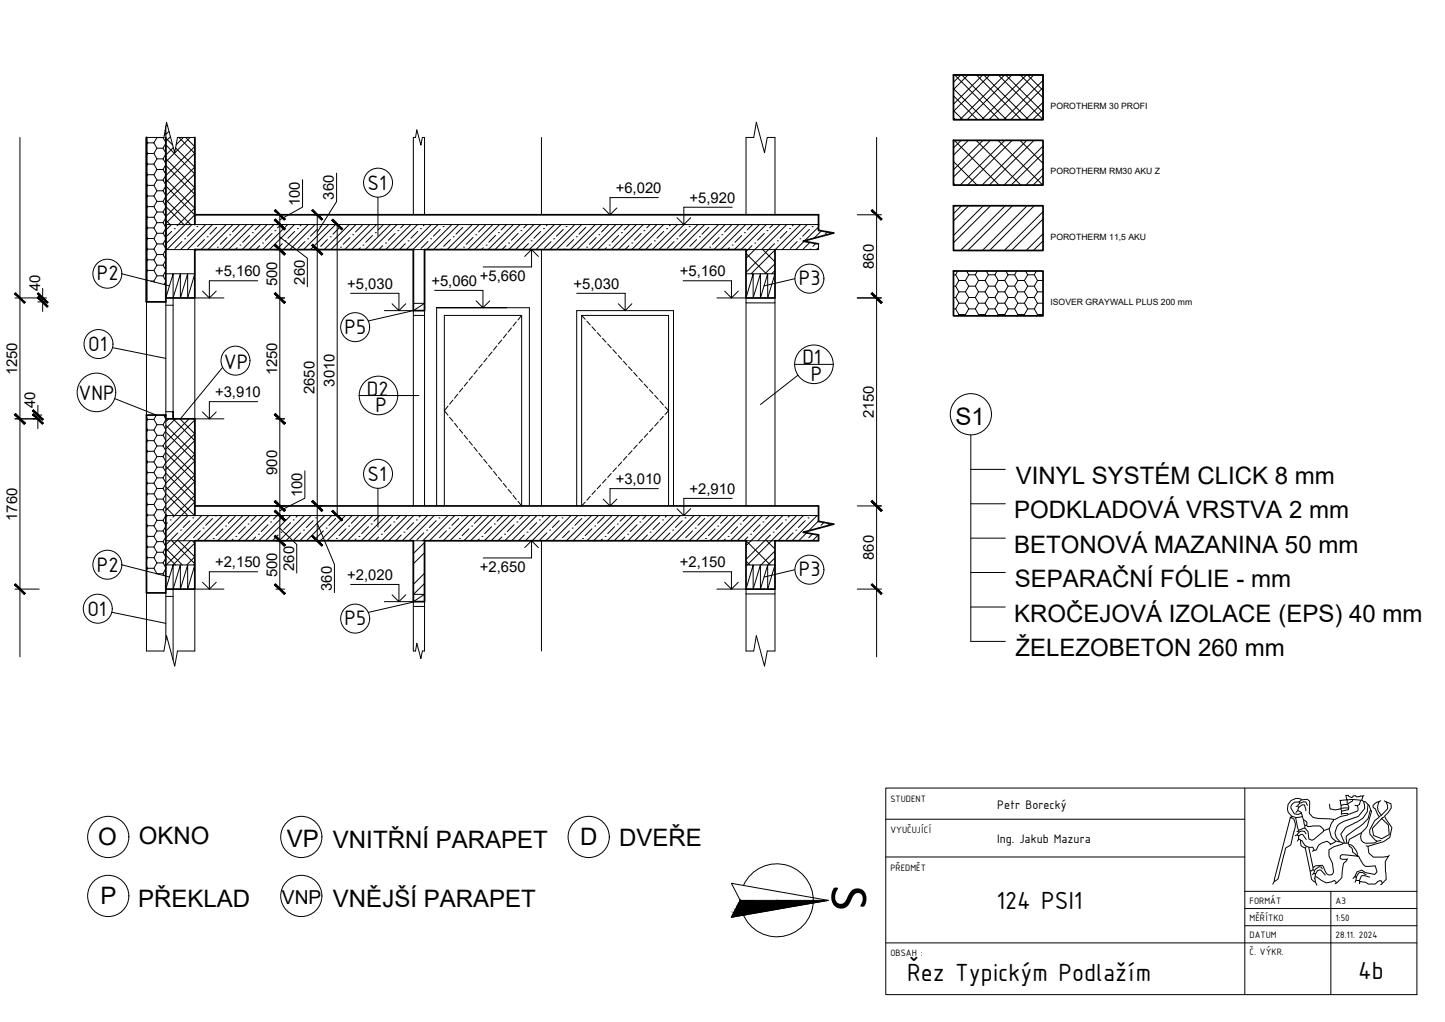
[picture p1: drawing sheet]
<svg xmlns="http://www.w3.org/2000/svg" width="420mm" height="297mm" viewBox="0 0 420 297" stroke-linecap="round" stroke-linejoin="round" font-family="sans-serif">
<g fill="none" stroke="#000" stroke-width=".29">
<path d="M45.6 40h1.8M45.6 39.9v.1M45.6 40l-.9 1.5M47.4 40l.8 1.4M47.4 39.9v.1M48 38l.2 .3M48.2 38.6l-.4 .8M48.3 36.3l.5 .4M49.1 38.2l-.9 .9M49.6 39.7l-1.4 1.3M52 39.9l4.6 4.7M53.3 39.9l-2.1 2.2"/>
<path d="M54 39.9l2.6 2.7-8.4 8.4M55.3 39.9l-7.1 7.1M277.2 27.8l7 7M277.2 34.2l.6 .6M277.2 25.8l9.1 9M277.2 32.1l2.8 2.7M277.2 21.8h26.1v13h-26.1zM277.6 21.8l13 13M279.4 21.8l-2.2 2.1M279.7 21.8l13 13M281.5 21.8l-4.3 4.2M283.9 21.8l13 13"/>
<path d="M285.7 21.8l-8.5 8.5M286 21.8l13 13M287.8 21.8l-10.6 10.6M290.3 21.8l13 12.9M292.1 21.8l-13 13M292.4 21.8l10.9 10.9M294.2 21.8l-13 13M296.7 21.8l6.6 6.6M298.4 21.8l-12.9 13M298.7 21.8l4.6 4.5M300.6 21.8l-13 13M303 21.8l.3 .2"/>
<path d="M303.3 23.4l-11.5 11.4M303.3 29.7l-5.1 5.1M303.3 25.5l-9.4 9.3M303.3 31.8l-3 3M42.6 59.5l.3 .6M42.6 56.4l.3 .6M42.6 53.3l.3 .6M42.6 50.2l.3 .6M42.6 47.1l.3 .6M42.6 44l.3 .6M42.6 40.9l.3 .6M42.9 41.5h1.8"/>
<path d="M42.9 44.6h1.8M42.9 47.7h1.8M42.9 50.8h1.8M42.9 53.9h1.8M42.9 57h1.8M42.9 41.5l-.3 .6M42.9 44.6l-.3 .6M42.9 47.7l-.3 .6M42.9 50.8l-.3 .6M42.9 53.9l-.3 .6M42.9 57l-.3 .6M44.7 57l.9 1.5"/>
<path d="M44.7 53.9l.9 1.5M44.7 50.8l.9 1.6M44.7 47.7l.9 1.6M44.7 44.6l.9 1.6M44.7 41.5l.9 1.6M45.6 43.1h1.8M45.6 46.2h1.8M45.6 49.3h1.8M45.6 52.4h1.8M45.6 55.4h1.8M45.6 58.5h1.8M45.6 43.1l-.9 1.5"/>
<path d="M45.6 46.2l-.9 1.5M45.6 49.3l-.9 1.5M45.6 52.4l-.9 1.5M45.6 55.4l-.9 1.6M45.6 58.5l-.9 1.6M47.4 55.4l.8-1.4 8.4 8.4-8.4 8.5M47.4 58.5l.8 1.4M47.4 55.4l.8 1.4M47.4 52.4l.8 1.3M47.4 49.3l.8 1.4M47.4 46.2l.8 1.4M47.4 43.1l.8 1.4"/>
<path d="M48.2 46.1l8.4 8.4-8.4 8.4M48.2 48.1l8.4 8.4-8.4 8.4M48.2 42.1l8.4 8.5M48.2 40.2l2 1.9M48.2 52.1l8.4 8.4M48.2 58.1l7.3 7.2M48.2 41.6l-.8 1.5M48.2 44.7l-.8 1.5M48.2 47.8l-.8 1.5M48.2 50.9l-.8 1.5M48.2 57.1l-.8 1.4M50.4 42.9l-2.2 2.2"/>
<path d="M51.1 43l5.5 5.5-8.4 8.5M56.6 44.6l-8.4 8.4M56.6 50.5l-8.4 8.5M277.2 46.9l6.9 6.9M277.2 53.3l.5 .5M277.5 40.8l13 13M279.5 40.8l-2.3 2.2M279.6 59.8l-2.4 2.3M281.6 40.8l-4.4 4.3M281.6 59.8l-4.4 4.4M283.8 40.8l13 13M285.8 40.8l-8.6 8.5"/>
<path d="M285.9 59.8l-8.7 8.6M288 40.8l-10.8 10.7M288 59.8l-10.8 10.8M290.2 40.8l13 13M292.2 40.8l-13 13M292.3 59.8l-13 13M294.3 40.8l-13 13M294.4 59.8l-13 13M296.6 40.8l6.7 6.7M298.6 40.8l-13 13M298.7 59.8l-13 13M300.7 40.8l-13 13"/>
<path d="M300.7 59.8l-13 13M302.9 40.8l.4 .3M303.3 42.4l-11.4 11.4M303.3 48.8l-5 5M303.3 44.6l-9.3 9.2M303.3 50.9l-2.9 2.9M42.6 78l.3 .6M42.6 74.9l.3 .6M42.6 71.8l.3 .6M42.6 68.7l.3 .6M42.6 65.6l.3 .6M42.6 62.6l.3 .5"/>
<path d="M42.9 60.1h1.8M42.9 63.1h1.8M42.9 66.2h1.8M42.9 69.3h1.8M42.9 72.4h1.8M42.9 75.5h1.8M42.9 78.6h1.8M42.9 60.1l-.3 .5M42.9 63.1l-.3 .6M42.9 66.2l-.3 .6M42.9 69.3l-.3 .6M42.9 72.4l-.3 .6"/>
<path d="M42.9 75.5l-.3 .6M42.9 78.6l-.3 .6M44.7 78.6l.9 1.6M44.7 75.5l.9 1.6M44.7 72.4l.9 1.6M44.7 69.3l.9 1.6M44.7 66.2l.9 1.6M44.7 63.1l.9 1.6M44.7 60.1l.9 1.5M45.6 61.6h1.8M45.6 64.7h1.8M45.6 67.8h1.8"/>
<path d="M45.6 70.9h1.8M45.6 74h1.8M45.6 77.1h1.8M45.6 61.6l-.9 1.5M45.6 64.7l-.9 1.5M45.6 67.8l-.9 1.5M45.6 70.9l-.9 1.5M45.6 74l-.9 1.5M45.6 77.1l-.9 1.5M47.4 77.1l.8 1.4M47.4 74l.8 1.4M47.4 70.9l.8 1.4"/>
<path d="M47.4 67.8l.8 1.4M47.4 64.7l.8 1.4M47.4 61.6l.8 1.4M48.2 60l5.3 5.3M48.2 64l1.3 1.3M48.2 60.2l-.8 1.4M48.2 63.3l-.8 1.4M48.2 66.4l-.8 1.4M48.2 69.5l-.8 1.4M48.2 72.5l-.8 1.5M48.2 75.6l-.8 1.5M48.2 78.7l-.8 1.5"/>
<path d="M49.9 65.3l-1.7 1.6M49.9 67.3l-1.7 1.6M50.7 66.4h.1M52.9 70.2l-2 2M53.7 69.4h.1M55.8 65.3l-7.3 7.2M56.5 66.7l-2 2M56.6 72.4h.1M56.6 60.5l-5.1 5.1M57.2 65.9h.1M59.4 69.6l-2 2M59.8 65.3l-7.3 7.2"/>
<path d="M60.2 68.8h.1M61.8 65.3l-7.3 7.2M63 66.1l-2 2M63.2 71.8h.1M65.8 65.3l-7.3 7.2M66 69l-2 2M66.8 68.2h.1M67.7 65.3l-7.2 7.2M69 72l-.6 .5M69.6 65.4l-2 2M69.8 71.2h.1M71.8 65.3l-7.4 7.2"/>
<path d="M72.6 68.4l-2 2M73.4 67.6h.1M73.7 65.3l-7.3 7.2M75.5 71.4l-1.1 1.1M75.7 65.3l-1.6 1.5M76.3 70.6h.1M77.7 65.3l-7.3 7.2M79.1 67.8l-2 2M79.7 65.3l-7.4 7.2M79.9 67h.1M81.7 65.3l-1 .9M82.1 70.8l-1.8 1.7"/>
<path d="M82.9 70h.1M83.7 65.3l-7.3 7.2M85.6 65.3l-7.3 7.2M85.7 67.3l-2 1.9M86.5 66.4h.1M87.7 65.3l-.5 .3M88.6 70.2l-1.9 2M89.5 69.4h.1M89.6 65.3l-7.3 7.2M91.6 65.3l-7.3 7.2M92.2 66.7l-1.9 2M92.4 72.4h.1"/>
<path d="M93 65.9h.1M95.2 69.6l-2 2M95.6 65.3l-7.3 7.2M96 68.8h.1M97.6 65.3l-7.3 7.2M98.8 66.1l-2 2M99 71.8h.1M101.6 65.3l-7.4 7.2M101.8 69l-2 2M102.6 68.2h.1M103.5 65.3l-7.3 7.2M104.8 72l-.6 .5"/>
<path d="M105.4 65.4l-2 2M105.5 71.2h.1M107.5 65.3l-7.3 7.2M108.3 68.4l-2 2M109.1 67.6h.1M109.5 65.3l-7.3 7.2M111.3 71.4l-1.1 1.1M111.5 65.3l-1.6 1.5M112.1 70.6h.1M113.5 65.3l-7.3 7.2M114.9 67.8l-2 2M115.4 65.3l-7.3 7.2"/>
<path d="M115.7 67h.1M117.5 65.3l-1 .9M117.9 70.8l-1.8 1.7M118.7 70h.1M119.5 65.3l-7.4 7.2M121.4 65.3l-7.3 7.2M121.5 67.3l-2 1.9M122.3 66.4h.1M123.4 65.3l-.3 .3M124.4 70.2l-2 2M125.2 69.4h.1M125.4 65.3l-7.3 7.2"/>
<path d="M127.4 65.3l-7.3 7.2M128 66.7l-2 2M128.2 72.4h.1M128.8 65.9h.1M131 69.6l-2 2M131.4 65.3l-7.3 7.2M131.8 68.8h.1M133.3 65.3l-7.3 7.2M134.6 66.1l-2 2M134.8 71.8h.1M137.3 65.3l-7.3 7.2M137.5 69l-1.9 2"/>
<path d="M138.3 68.2h.1M139.3 65.3l-7.3 7.2M140.5 72l-.5 .5M141.1 65.4l-2 2M141.4 71.2h.1M143.3 65.3l-7.3 7.2M144.1 68.4l-2 2M144.9 67.6h.1M145.2 65.3l-7.2 7.2M147.1 71.4l-1.1 1.1M147.3 65.3l-1.6 1.5M147.9 70.6h.1"/>
<path d="M149.3 65.3l-7.4 7.2M150.7 67.8l-2 2M151.2 65.3l-7.3 7.2M151.5 67h.1M153.2 65.3l-.9 .9M153.7 70.8l-1.8 1.7M154.4 70h.1M155.2 65.3l-7.3 7.2M157.2 65.3l-7.3 7.2M157.2 67.3l-2 1.9M158 66.4h.1M159.2 65.3l-.4 .3"/>
<path d="M160.2 70.2l-2 2M161 69.4h.1M161.2 65.3l-7.3 7.2M163.2 65.3l-7.4 7.2M163.8 66.7l-2 2M164 72.4h.1M164.6 65.9h.1M166.8 69.6l-2 2M167.1 65.3l-7.2 7.2M167.6 68.8h.1M169.1 65.3l-7.3 7.2M170.3 66.1l-1.9 2"/>
<path d="M170.6 71.8h.1M173.1 65.3l-7.3 7.2M173.4 69l-2 2M174.1 68.2h.1M175.1 65.3l-7.3 7.2M176.3 72l-.5 .5M176.9 65.4l-2 2M177.1 71.2h.1M179.1 65.3l-7.3 7.2M179.9 68.4l-2 2M180.7 67.6h.1M181.1 65.3l-7.4 7.2"/>
<path d="M182.9 71.4l-1.2 1.1M183.1 65.3l-1.6 1.5M183.7 70.6h.1M185 65.3l-7.3 7.2M186.4 67.8l-2 2M187 65.3l-7.3 7.2M187.2 67h.1M189 65.3l-1 .9M189.4 70.8l-1.7 1.7M190.2 70h.1M191 65.3l-7.3 7.2M193 65.3l-7.3 7.2"/>
<path d="M193 67.3l-2 1.9M193.8 66.4h.1M195 65.3l-.4 .3M196 70.2l-2 2M196.8 69.4h.1M197 65.3l-7.3 7.2M198.9 65.3l-7.3 7.2M199.6 66.7l-2 2M199.8 72.4h.1M200.4 65.9h.1M202.6 69.6l-2 2M202.9 65.3l-7.3 7.2"/>
<path d="M203.4 68.8h.1M204.9 65.3l-7.3 7.2M206.1 66.1l-2 2M206.3 71.8h.1M208.9 65.3l-7.3 7.2M209.1 69l-2 2M209.9 68.2h.1M210.9 65.3l-7.4 7.2M212.1 72l-.6 .5M212.7 65.4l-2 2M212.9 71.2h.1M214.8 65.3l-7.2 7.2"/>
<path d="M215.7 68.4l-2 2M216.5 67.6h.1M216.8 65.3l-7.3 7.2M216.9 73.6l5.9 6M218.7 71.4l-1.8 1.8M218.9 65.3l-1.6 1.5M219.5 70.6h.1M220.8 65.3l-7.3 7.2M221.8 72.5l3.5 3.6M222.2 67.8l-1.9 2M222.8 65.3l-7.3 7.2M223 67h.1"/>
<path d="M224.8 65.3l-1 .9M225.2 70.8l-8.3 8.3M225.3 76.7l-2.9 2.9M225.3 72.7l-6.9 6.9M225.3 78.6l-.9 1M226 70h.1M226.8 65.3l-9.9 9.8M228.8 65.3l-7.4 7.2M228.8 67.3l-2 1.9M229.6 66.4h.1M230.8 65.3l-.4 .3M231.8 70.2l-2 2"/>
<path d="M232.6 69.4h.1M232.7 65.3l-7.3 7.2M233.8 70.1l-2.4 2.4M234.7 65.3l-7.3 7.2M235.4 66.7l-2 2M235.5 70.4l-2.1 2.1M235.5 72.4h.1M236.1 65.9h.1M237.2 70.7l-.9 .9M238 66l-4 4M238 72l-.6 .5M238.8 67.1l-2.1 2.1"/>
<path d="M240.6 67.4l-.7 .7M242.2 67.7l-.1 .1M277.2 79.9h.7M277.9 79.9l.9 1.6M278.5 78.8l-.6 1.1M281.1 78.8l.6 1.1M281.7 79.9h1.9M281.7 79.9l-1 1.6M283.6 79.9l.9 1.6M284.2 78.8l-.6 1.1M286.8 78.8l.6 1.1M287.4 79.9h1.9"/>
<path d="M287.4 79.9l-1 1.6M289.3 79.9l.9 1.6M289.9 78.8l-.6 1.1M292.5 78.8l.6 1.1M293.1 79.9h1.9M293.1 79.9l-1 1.6M295 79.9l1 1.6M295.6 78.8l-.6 1.1M298.2 78.8l.6 1.1M298.8 79.9h1.9M298.8 79.9l-.9 1.6M300.7 79.9l1 1.6"/>
<path d="M301.3 78.8l-.6 1.1M303.3 61.5l-11.3 11.3M303.3 67.9l-4.9 4.9M303.3 63.7l-9.2 9.1M303.3 70l-2.8 2.8M42.6 81.1l.2 .3M43.8 81.7h.9M44.7 81.7l.2 .3M45.6 80.2h1.8M45.6 80.2l-.9 1.5M47.4 80.2l.8 1.4M48.2 81.8l-.5 .9"/>
<path d="M277.2 83.2h.7M277.2 86.5h.7M277.2 89.8h.7M277.9 89.8l.9 1.6M277.9 86.5l.9 1.6M277.9 83.2l.9 1.6M278.8 81.5h1.9M278.8 84.8h1.9M278.8 88.1h1.9M278.8 91.4h1.9M278.8 81.5l-.9 1.7M278.8 84.8l-.9 1.7"/>
<path d="M278.8 88.1l-.9 1.7M278.8 91.4l-.2 .4M280.7 91.4l.2 .4M280.7 88.1l1 1.7M280.7 84.8l1 1.7M280.7 81.5l1 1.7M281.7 83.2h1.9M281.7 86.5h1.9M281.7 89.8h1.9M281.7 83.2l-1 1.6M281.7 86.5l-1 1.6M281.7 89.8l-1 1.6"/>
<path d="M283.6 89.8l.9 1.6M283.6 86.5l.9 1.6M283.6 83.2l.9 1.6M284.5 81.5h1.9M284.5 84.8h1.9M284.5 88.1h1.9M284.5 91.4h1.9M284.5 81.5l-.9 1.7M284.5 84.8l-.9 1.7M284.5 88.1l-.9 1.7M284.5 91.4l-.2 .4M286.4 91.4l.2 .4"/>
<path d="M286.4 88.1l1 1.7M286.4 84.8l1 1.7M286.4 81.5l1 1.7M287.4 83.2h1.9M287.4 86.5h1.9M287.4 89.8h1.9M287.4 83.2l-1 1.6M287.4 86.5l-1 1.6M287.4 89.8l-1 1.6M289.3 89.8l.9 1.6M289.3 86.5l.9 1.6M289.3 83.2l.9 1.6"/>
<path d="M290.2 81.5h1.9M290.2 84.8h1.9M290.2 88.1h1.9M290.2 91.4h1.9M290.2 81.5l-.9 1.7M290.2 84.8l-.9 1.7M290.2 88.1l-.9 1.7M290.2 91.4l-.2 .4M292.1 91.4l.3 .4M292.1 88.1l1 1.7M292.1 84.8l1 1.7M292.1 81.5l1 1.7"/>
<path d="M293.1 83.2h1.9M293.1 86.5h1.9M293.1 89.8h1.9M293.1 83.2l-1 1.6M293.1 86.5l-1 1.6M293.1 89.8l-1 1.6M295 89.8l1 1.6M295 86.5l1 1.6M295 83.2l1 1.6M296 81.5h1.9M296 84.8h1.9M296 88.1h1.9"/>
<path d="M296 91.4h1.9M296 81.5l-1 1.7M296 84.8l-1 1.7M296 88.1l-1 1.7M296 91.4l-.3 .4M297.9 91.4l.2 .4M297.9 88.1l.9 1.7M297.9 84.8l.9 1.7M297.9 81.5l.9 1.7M298.8 83.2h1.9M298.8 86.5h1.9M298.8 89.8h1.9"/>
<path d="M298.8 83.2l-.9 1.6M298.8 86.5l-.9 1.6M298.8 89.8l-.9 1.6M300.7 89.8l1 1.6M300.7 86.5l1 1.6M300.7 83.2l1 1.6M301.7 81.5h1.6M301.7 84.8h1.6M301.7 88.1h1.6M301.7 91.4h1.6M301.7 81.5l-1 1.7M301.7 84.8l-1 1.7"/>
<path d="M301.7 88.1l-1 1.7M301.7 91.4l-.2 .4M42.6 139.9l.3 .5M42.6 136.8l.3 .6M42.6 133.7l.3 .6M42.6 130.6l.3 .6M42.6 127.5l.3 .6M42.6 124.4l.3 .6M42.6 121.3l.3 .6M42.9 121.9h1.8M42.9 125h1.8M42.9 128.1h1.8"/>
<path d="M42.9 131.2h1.8M42.9 134.3h1.8M42.9 137.4h1.8M42.9 121.9l-.3 .6M42.9 125l-.3 .6M42.9 128.1l-.3 .6M42.9 131.2l-.3 .6M42.9 134.3l-.3 .6M42.9 137.4l-.3 .6M44.7 137.4l.9 1.5M44.7 134.3l.9 1.5M44.7 131.2l.9 1.5"/>
<path d="M44.7 128.1l.9 1.5M44.7 125l.9 1.5M44.7 121.9l.9 1.5M45.5 120.6l-.8 1.3M45.6 123.4h1.8M45.6 126.5h1.8M45.6 129.6h1.8M45.6 132.7h1.8M45.6 135.8h1.8M45.6 138.9h1.8M45.6 123.4l-.9 1.6M45.6 126.5l-.9 1.6"/>
<path d="M45.6 129.6l-.9 1.6M45.6 132.7l-.9 1.6M45.6 135.8l-.9 1.6M45.6 138.9l-.9 1.5M47.4 138.9l.8 1.4M47.4 135.8l.8 1.4M47.4 132.7l.8 1.4M47.4 129.6l.8 1.4M47.4 126.5l.8 1.5M47.4 123.4l.8 1.5M47.6 120.6l.6 1.2M48.2 125.6l8.4 8.4"/>
<path d="M48.2 131.6l8.4 8.4M48.2 137.5l8.4 8.5M48.2 123.6l8.4 8.5M48.2 129.6l8.4 8.4M48.2 135.5l8.4 8.5M48.2 122l-.8 1.4M48.2 125.1l-.8 1.4M48.2 128.2l-.8 1.4M48.2 131.3l-.8 1.4M48.2 134.4l-.8 1.4M48.2 137.5l-.8 1.4M49.1 121.7l-.9 .9"/>
<path d="M50.3 121.7l6.3 6.4M51 121.7l-2.8 2.8M52.3 121.7l4.3 4.4M55 121.7l-6.8 6.8M56.3 121.7l.3 .4M56.6 126.1l-8.4 8.4M56.6 132l-8.4 8.4M56.6 138l-8.4 8.4M56.6 122.1l-8.4 8.4M56.6 128l-8.4 8.5M56.6 134l-8.4 8.4M56.6 139.9l-8.4 8.5"/>
<path d="M42.6 158.4l.3 .6M42.6 155.3l.3 .6M42.6 152.2l.3 .6M42.6 149.1l.3 .6M42.6 146l.3 .6M42.6 142.9l.3 .6M42.9 140.4h1.8M42.9 143.5h1.8M42.9 146.6h1.8M42.9 149.7h1.8M42.9 152.8h1.8M42.9 155.9h1.8"/>
<path d="M42.9 159h1.8M42.9 140.4l-.3 .6M42.9 143.5l-.3 .6M42.9 146.6l-.3 .6M42.9 149.7l-.3 .6M42.9 152.8l-.3 .6M42.9 155.9l-.3 .6M42.9 159l-.3 .6M44.7 159l.9 1.5M44.7 155.9l.9 1.5M44.7 152.8l.9 1.5M44.7 149.7l.9 1.5"/>
<path d="M44.7 146.6l.9 1.6M44.7 143.5l.9 1.6M44.7 140.4l.9 1.6M45.6 142h1.8M45.6 145.1h1.8M45.6 148.2h1.8M45.6 151.2h1.8M45.6 154.3h1.8M45.6 157.4h1.8M45.6 142l-.9 1.5M45.6 145.1l-.9 1.5M45.6 148.2l-.9 1.5"/>
<path d="M45.6 151.2l-.9 1.6M45.6 154.3l-.9 1.6M45.6 157.4l-.9 1.6M47.4 157.4l.8 1.5M47.4 154.3l.8 1.5M47.4 151.2l.8 1.5M47.4 148.2l.8 1.4M47.4 145.1l.8 1.4M47.4 142l.8 1.4M48.2 159.4l4.8 4.8M48.2 143.5l6.4 6.3M48.2 149.5l.4 .3"/>
<path d="M48.2 141.5l8.4 8.3M48.2 147.5l2.4 2.3M48.2 140.6l-.8 1.4M48.2 143.7l-.8 1.4M48.2 146.8l-.8 1.4M48.2 149.8l-.8 1.4M48.2 152.9l-.8 1.4M48.2 156l-.8 1.4M48.2 159.1l-.8 1.4M48.7 151.9l-.5 .5M48.7 149.8l-.5 .6M49.4 157.2l-1.2 1.2"/>
<path d="M49.5 151.1h.1M50 157.2l6.6 6.6-.3 .4M51.7 154.9l-2 2M51.9 157.2l4.7 4.7M52.5 154.1h.1M54.7 149.8l-6.5 6.5M55.2 151.3l-1.9 2M55.4 157.2l-7.1 7M55.5 157.1h.1M56 157.2l.6 .7M56 150.5h.1M56.6 144l-6.3 6.3"/>
<path d="M56.6 145.9l-8.4 8.4M56.6 157.8l-6.3 6.4M58.3 154.3l-2 2M58.7 149.8l-10.5 10.5M59.1 153.5h.1M60.7 149.8l-7.4 7.4M61.8 150.7l-2 2M62 156.5h.1M62.6 149.9h.1M64.6 149.8l-7.3 7.4M64.8 153.7l-2 2M65.6 152.9h.1"/>
<path d="M66.6 149.8l-7.3 7.4M67.8 156.7l-.5 .5M68.4 150.1l-2 2M68.6 155.9h.1M70.6 149.8l-7.3 7.4M71.4 153.1l-2 2M72.1 152.3h.1M72.6 149.8l-7.3 7.4M74.3 156.1l-1 1.1M74.6 149.8l-1.7 1.7M75.1 155.3h.1M76.6 149.8l-7.3 7.4"/>
<path d="M77.9 152.5l-2 2M78.5 149.8l-7.3 7.4M78.7 151.7h.1M80.6 149.8l-1.1 1.1M80.9 155.5l-1.7 1.7M81.7 154.7h.1M82.5 149.8l-7.3 7.4M84.5 151.9l-2 2M84.5 149.8l-7.3 7.4M85.3 151.1h.1M86.5 149.8l-.4 .5M87.5 154.9l-2 2"/>
<path d="M88.3 154.1h.1M88.5 149.8l-7.3 7.4M90.5 149.8l-7.4 7.4M91.1 151.3l-2 2M91.2 157.1h.1M91.8 150.5h.1M94 154.3l-2 2M94.4 149.8l-7.2 7.4M94.8 153.5h.1M96.4 149.8l-7.3 7.4M97.6 150.7l-2 2M97.8 156.5h.1"/>
<path d="M98.4 149.9h.1M100.4 149.8l-7.3 7.4M100.6 153.7l-2 2M101.4 152.9h.1M102.4 149.8l-7.3 7.4M103.5 156.7l-.4 .5M104.1 150.1l-1.9 2M104.4 155.9h.1M106.4 149.8l-7.3 7.4M107.1 153.1l-1.9 2M107.9 152.3h.1M108.4 149.8l-7.4 7.4"/>
<path d="M110.1 156.1l-1 1.1M110.4 149.8l-1.7 1.7M110.9 155.3h.1M112.4 149.8l-7.4 7.4M113.7 152.5l-2 2M114.3 149.8l-7.3 7.4M114.5 151.7h.1M116.3 149.8l-1 1.1M116.7 155.5l-1.7 1.7M117.5 154.7h.1M118.3 149.8l-7.3 7.4M120.3 151.9l-2 2"/>
<path d="M120.3 149.8l-7.3 7.4M121.1 151.1h.1M122.3 149.8l-.5 .5M123.2 154.9l-2 2M123.4 157.7l-3.2 3.2M124 154.1h.1M124.3 149.8l-7.3 7.4M126.2 149.8l-7.2 7.4M126.8 151.3l-2 2M127 157.1h.1M127.6 150.5h.1M129.8 154.3l-2 2"/>
<path d="M130.3 149.8l-7.4 7.4M130.6 153.5h.1M132.2 149.8l-7.3 7.4M133.4 150.7l-2 2M133.6 156.5h.1M134.2 149.9h.1M136.2 149.8l-7.3 7.4M136.4 153.7l-2 2M137.2 152.9h.1M138.2 149.8l-7.3 7.4M139.4 156.7l-.5 .5M140 150.1l-2 2"/>
<path d="M140.1 155.9h.1M142.2 149.8l-7.3 7.4M142.9 153.1l-2 2M143.7 152.3h.1M144.1 149.8l-7.3 7.4M145.9 156.1l-1.1 1.1M146.2 149.8l-1.7 1.7M146.7 155.3h.1M148.1 149.8l-7.3 7.4M149.5 152.5l-2 2M150.1 149.8l-7.3 7.4M150.3 151.7h.1"/>
<path d="M152.1 149.8l-1 1.1M152.4 155.5l-1.6 1.7M153.2 154.7h.1M154.1 149.8l-7.3 7.4M156 151.9l-1.9 2M156.1 149.8l-7.3 7.4M156.8 151.1h.1M158.1 149.8l-.5 .5M159 154.9l-2 2M159.8 154.1h.1M160.1 149.8l-7.4 7.4M162 149.8l-7.3 7.4"/>
<path d="M162.6 151.3l-2 2M162.8 157.1h.1M163.4 150.5h.1M165.6 154.3l-2 2M166 149.8l-7.3 7.4M166.4 153.5h.1M168 149.8l-7.3 7.4M169.2 150.7l-2 2M169.4 156.5h.1M170 149.9h.1M172 149.8l-7.3 7.4M172.1 153.7l-2 2"/>
<path d="M172.9 152.9h.1M173.9 149.8l-7.3 7.4M175.1 156.7l-.5 .5M175.7 150.1l-2 2M175.9 155.9h.1M178 149.8l-7.4 7.4M178.7 153.1l-2 2M179.5 152.3h.1M179.9 149.8l-7.3 7.4M181.7 156.1l-1.1 1.1M181.9 149.8l-1.6 1.7M182.5 155.3h.1"/>
<path d="M183.9 149.8l-7.3 7.4M185.3 152.5l-2 2M185.9 149.8l-7.3 7.4M186.1 151.7h.1M187.9 149.8l-1 1.1M188.3 155.5l-1.7 1.7M189 154.7h.1M189.9 149.8l-7.3 7.4M191.8 151.9l-2 2M191.9 149.8l-7.4 7.4M192.6 151.1h.1M193.9 149.8l-.5 .5"/>
<path d="M194.8 154.9l-2 2M195.6 154.1h.1M195.8 149.8l-7.3 7.4M197.8 149.8l-7.3 7.4M198.4 151.3l-2 2M198.6 157.1h.1M199.2 150.5h.1M201.4 154.3l-2 2M201.8 149.8l-7.3 7.4M202.1 153.5h.1M203.8 149.8l-7.3 7.4M204.9 150.7l-2 2"/>
<path d="M205.1 156.5h.1M205.7 149.9h.1M207.8 149.8l-7.4 7.4M207.9 153.7l-1.9 2M208.7 152.9h.1M209.7 149.8l-7.3 7.4M210.9 156.7l-.5 .5M211.5 150.1l-2 2M211.7 155.9h.1M213.7 149.8l-7.3 7.4M214.5 153.1l-2 2M215.3 152.3h.1"/>
<path d="M215.7 149.8l-7.3 7.4M217 157.2l7 7M217.5 156.1l-1.1 1.1M217.7 149.8l-1.6 1.7M218.3 155.3h.1M219.7 149.8l-7.3 7.4M221 152.5l-2 2M221.7 149.8l-7.4 7.4M221.8 151.7h.1M222.9 157.2l2.4 2.4M223.7 149.8l-1.1 1.1M224 155.5l-7.1 7.1"/>
<path d="M224.8 154.7h.1M225.6 149.8l-8.7 8.8M227.6 151.9l-2 2M227.6 149.8l-7.3 7.4M228.4 151.1h.1M229.7 149.8l-.5 .5M230.6 154.9l-2 2M231.4 154.1h.1M231.6 149.8l-14.3 14.4M233.6 149.8l-7.3 7.4M234.1 151.3l-1.9 2M234.4 157.1h.1"/>
<path d="M234.5 154.9l-2.3 2.3M234.9 150.5h.1M236.3 155.2l-1.1 1.1M237.6 149.8l-7.3 7.4M237.9 155.5l-1.7 1.7M238 153.5h.1M238 151.4l-2.9 2.9M239.6 151.8l-.9 .9M241.3 152.1l-.7 .7M42.6 164.6l.3 .6M42.6 161.5l.3 .6M42.9 162.1h1.8"/>
<path d="M42.9 165.2h1.8M42.9 162.1l-.3 .6M42.9 165.2l-.3 .6M44.7 165.2l.9 1.5M44.7 162.1l.9 1.5M45.6 160.5h1.8M45.6 163.6h1.8M45.6 166.7h1.8M45.6 160.5l-.9 1.6M45.6 163.6l-.9 1.6M45.6 166.7v.1M47.4 166.7l.4 .6"/>
<path d="M47.4 163.6l.8 1.4M47.4 160.5l.8 1.5M48.2 161.4l2.9 2.8M48.2 162.2l-.8 1.4M48.2 165.3l-.8 1.4M56.6 161.8l-2.3 2.4M123.4 166.6l-3.2 3.3M123.4 160.6l-3.2 3.3M123.4 169.6l-3.2 3.1M216.9 163.1l1.1 1.1M225.3 160.1l-4 4.1M225.3 162.1l-2 2.1"/>
</g>
<!-- layer: 00 zdivo -->
<path d="M42.6 39.9v47.8h5.6v-47.8M56.6 39.9v25.4M56.6 62.4h181.4v4.6l4.4 .7-8.8 2.4 4.4 .8M225.3 72.5v14.1h-8.4v-14.1h-93.5v17.8h-3.2v-17.8h-63.6v14.1h-8.4M48.2 149.8v22.5h-5.6v-51.7h5.6v1.1h8.4v28.1M56.6 147.1h181.4v4.4l4.4 .8-8.8 2.4 4.4 .8v1.7h-12.7v14h-8.4v-14h-93.5v17.7h-3.2v-17.7h-63.6v14h-8.4" fill="none" stroke="#000" stroke-width=".51"/>
<g fill="none" stroke="#000" stroke-width=".29">
<path d="M42.6 39.9h5.1l.7-4.4 2.4 8.9 .8-4.5h5v25.4M48.2 36.8v28.5h189.8M157.4 39.9v22.5M48.2 72.5h8.4M48.2 79.6h8.4M120.2 62.4v-22.5h.6l.4-2.2 1.2 4.5 .4-2.3h.6v22.5M120.2 72.5h3.2M157.4 72.5v74.6M216.9 62.4v-22.5h2.3l.7-4.4 2.4 8.9 .8-4.5h2.2v22.5M216.9 72.5h8.4M216.9 79.6h8.4M42.6 87.7v32.9"/>
<path d="M48.2 85.5v1.1M48.2 87.7v32.9M48.2 88.7h2.1M50.3 86.6v35.1v-2h-2.1M56.6 86.6v63.2M120.2 90.3v56.8M120.2 91.7h3.2M120.2 88.2h3.2M123.4 90.3v56.8M127 89.4v57.7M147.3 89.4h-20.3h26.9v57.7M216.9 86.6v1.4h8.4v-1.4"/>
<path d="M216.9 88v59.1M225.3 88v59.1M48.2 121.7v28.1h189.8M48.2 157.2h8.4M120.2 157.2h3.2M129.2 147.1v-55.4h22.5v55.4M157.4 157.2v32M167.7 147.1v-56.8h28.1v56.8M169.1 147.1v-55.4h25.3v55.4M216.9 157.2h8.4M48.2 172.2v13.8M48.2 173.3h2.1"/>
<path d="M48.2 164.2h8.4M50.3 171.2v20.6M56.6 171.2v18h-5l-.8 4.4-2.4-8.8-.7 4.4h-5.1v-16.9M120.2 174.9v14.3h.6l.4-2.2 1.2 4.4 .4-2.2h.6v-14.3M120.2 176.3h3.2M120.2 172.7h3.2M216.9 171.2v1.4h8.4v-1.4M216.9 172.6v16.6h2.3l.7-4.4 2.4 8.8 .8-4.4h2.2v-16.6M216.9 164.2h8.4"/>
</g>
<g fill="none" stroke="#000" stroke-width=".29">
<path d="M56.6 79.6l-2 7v-7l-2.1 7v-7l-2.2 7v-7l-2.1 7M225.3 79.6l-2.1 7v-7l-2.1 7v-7l-2.1 7v-7l-2.1 7M123.4 88.2l-3.2 2.1M56.6 164.2l-2 7v-7l-2.1 7v-7l-2.2 7v-7l-2.1 7M123.4 172.7l-3.2 2.2M225.3 164.2l-2.1 7v-7l-2.1 7v-7l-2.1 7v-7l-2.1 7M257.6 229.1h154.4v60h-154.4zM257.6 238.1h104.3M361.9 229.1v60M375.2 237.4l1 .6a3.9 3.9 0 0 1 0 3.7l-.9 3.9-1.5 1-2.2 8.8-1.1 .8-.4 .8M375.3 237.7l-4.8 18.4M375.4 237.7l.3-.4 1 .4 1 4.2-.5 .8 .4 .2v1.1l.6 .2 .1 1.6 1.3 .8 1.4 6.6 .8-.4v-.7l.7-.4 2-.2 .9 1.8a1.2 1.2 0 0 0 1.2 1 1.2 1.2 0 0 0 1.1-1l-.3-2.4-1-2.1v-1.8l1.4-.9 2.5-.8 .2-.2"/>
<path d="M377.2 234.3l-.3 .1M377.4 235.6l1 .5 .6 2.1 1 .8-.1 .9 .3 .3 3.6-.1 .9 .8 .2 .6-3.4 2.7-.9-.3-.3-2.2-.9-1M377.6 234.6l1.1-.7h.6l.4 1.8M377.7 233.1l-1.3 .1a1.78 1.78 0 0 0-1.1 1.6l1 1.7 1.2 .2 .9-.3M377.9 233.5l-.6 .6 .3 .5-.3 1-.4 .5M378.5 232.5l1.7-.1a1.11 1.11 0 0 1 .6 1.2l-.1 2.9 1.1 1.1 1.5 .3 4.4 .3v.3l-.4 .5-.8 1.9a4.2 4.2 0 0 0 1.3 3.1l.5 .5-.1 .2-1.4 .9M378.6 237.3l-1.7 .3M379.1 238.4l.3 2.2M379.5 239.9h.4M380.2 234.1l-.5-1-.6-.1-1.2 .4-.2-.3 .7-.7a2.78 2.78 0 0 0-3.7 1.1 2.78 2.78 0 0 0 1 3.8M386.5 233.8l.3 1.3 1.5 .3 1.5-.3 .3 .5M389.6 232.6l.2 .2 .1 1.3 1.9-.3"/>
<path d="M390 234.2l-.1 .8M390.1 236.5l1.7-.1 .1 .2M391.3 231.2l.3 1.3 1.6-.1 2.6 .2M391.4 231.2h.6l.2 .3 .9 .3 .3-.5h.8l.2 .3 1-.1 .1-.2 .8 .1-.4 1.2 1.1 .4 1.1 1 .5 1.6 .2 .1-1.2 4.4-1.7 1.9-.3 1.2 .3 1.1 .5 .5a4.5 4.5 0 0 0 3.9-.1l1.2-.4M391.6 232.5l-1.9 .2M391.7 232.5v1.1M392.1 234.9h-2.1M393.4 232.5l-.2 .3-1.3 .8 .3 .8-.1 .9-2 .4-.1 1.1M394 234l.5 .2M395.6 232.7l-.3 1.1-.6 .4 .2 .7-.1 .8-3.1 1.2-1.9 .4-2 .9M396.5 233l.3 2-1.9 2.3-4 1.4a3.3 3.3 0 0 0-2.7 3.8 3.3 3.3 0 0 0 3.8 2.6l.3 .9a1.26 1.26 0 0 1 .9 1.6l1.7 1.3-4.6-.5-.5 .3-.2 .7 .3 .2 1.7 .2v.3l-.9 .8-.6 4.2-1.9 1.8M396.6 231.3h-.3"/>
<path d="M397.8 233.9a5.1 5.1 0 0 1-3.8 5.2l-2.7 1.4-1.5 1.9 1.1 2.6M398.6 235.6l-.2 .1-.6 2.2-1.5 1.6-4.8 3.4-.1 1 .2 1.1M401.4 232.7l-.5 .4M401.7 236.9a3.2 3.2 0 0 1-.8-3.9h-.1a1.82 1.82 0 0 0-1.6 1.3l.1 .5 .7 .3 1 2.2M401.7 237.9l2 1.9 .2 2.8-2.2 1.2-2.3-1-.4-2zM402.4 237.5l-.6 .4M402.5 232.8l.6 .4 .4 1.1v.8l-2.5 2.3a6 6 0 0 0-2.7 4.5l.1 .6 1.4 1.7 .5 .2M403.1 233.1l1.4 .5v1.2l-.9 1.4-1 1 2.1 3.3-.6 2.9-1.8 1.2-4.5 1.4 .2 1.9 1.3 1.2 4.4-.2-.9 1.5 .3 5.2-1.7 1.5M257.6 249.1h104.3M361.9 259.1h50.1M377.1 242.7l-.5 .2M377.5 241.6l-.4 .1"/>
<path d="M377.6 244l-.4 .5M377.7 242.9l.8-.4 .3 .1 1 1.4M377.7 241.8l.7-.3 .9 .1 .4 .7M378.2 244.2l.3 .1 .9 1.4 1.1 .5 1.3 5.8M379.3 240.7l-1.7 .7M379.8 246.1l-.3 .4M380.7 246.3l1-.1 .4 .9-.5 .3M381 253.3l.3 2.3 1.1 .8M381.8 252.8l.4 .2-.2 .9 .5 .1a4.1 4.1 0 0 0 .4 3.3M382 253.9l-.4 .3M382.3 255.3l-.2 .1M382.5 254l.6-.9 .7-.3 .3 .1 1.3 1.5"/>
<path d="M382.5 254.9l.3-.1 2.8 1.8 1.5-.3 .9-.4 .6 .7M384.5 252.5l-.4-.5-.5-.1-1.4 1.1M386.4 240.9l-1.5 .5M386.9 245.3l-1-.8a3.4 3.4 0 0 0-3.2 2.5l-.6 .1M387 259.1v30M388.4 244.5l1.1 .2M391.9 249.6l-.2 .1M392.3 245.5a2.77 2.77 0 0 1 2.2 2.1l.2 .7M393.9 254.8l-.5 .5M394.4 255.9h.9v1M395 248.9l1.4 2.3 .6 .6 2.9-.1 .5 1.7-.7 .8-2.7-.6-1.1-.7-1.3 .5-.6 1.3 .4 .2-.4 1.5M395.4 256.4h1.7l.7 .5h2l1.4-1 .5 .2 .2 .6"/>
<path d="M395.8 242l-3.5 2-.3 1.1M397.2 254.2l-.4-.1a1.34 1.34 0 0 0-1.4-.5 1.34 1.34 0 0 0-1 1.2M397.2 245.8l.6 .2M398.3 254.9l-.5-.1a2.04 2.04 0 0 0-1.9-.2l-.6 1.3M403.9 248.6l-.2 .3M257.6 274.1h154.4M361.9 269.1h50.1M361.9 264.1h50.1"/>
</g>
<g fill="none" stroke="#000" stroke-width=".29">
<path d="M5.8 39.9v151M254.9 39.9v151M88 52.2v8l-6.6 3.7M97.9 50.3v8.3l-5.7 8.9M80.2 62.4h2.6M80.2 72.5h2.6M80.2 65.3h2.6M81.4 68.9l8 6.1v8.3M81.4 62.4v108.8M91.1 62.4h2.5M91.1 72.5h2.5M92.2 62.4v84.7h1.4h-1.4v10.1h1.4"/>
<path d="M96.6 65.3h1.4v84.5h-1.4M238 70.9v1.6h-12.7M249.3 62.4h7M4.4 86.6h9.1M11 87.7h2.5M12.4 83.8v6.7M80.2 86.6h2.6M249.3 86.6h7M11 117.8v6.8M4.4 121.7h7.7M9.6 120.6h2.5M80.2 121.7h2.6"/>
<path d="M88.6 136.8v8l-7.2 3.6M80.2 147.1h2.6M80.2 157.2h2.6M80.2 149.8h2.6M81.4 153.5l4.9 4.7v8.3M92.2 152.1l5 11.9v8.2M249.3 147.1h7M4.4 171.2h7M80.2 171.2h2.6M249.3 171.2h7"/>
</g>
<g fill="none" stroke="#000" stroke-width=".29">
<path d="M145.9 98.8l-1 1.2M147.3 97.1l-1 1.1M148.7 95.3l-1 1.2M150.1 93.6l-.9 1.1M151.7 91.7l-1.1 1.3M169.1 91.7l1 1.1M170.6 93.3l1 1.1M172.1 95l1 1.1M173.7 96.7l1 1.1M175.2 98.3l1 1.1M176.7 100l1 1.1M130.3 118.1l-1.1 1.3 1.1 1.3"/>
<path d="M131.7 116.3l-1 1.2M133.1 114.5l-.9 1.2M134.5 112.8l-.9 1.1M135.9 111.1l-.9 1.1M137.4 109.3l-1 1.2M138.8 107.6l-1 1.1M140.2 105.8l-1 1.2M141.6 104.1l-.9 1.1M143 102.3l-.9 1.2M144.4 100.6l-.9 1.2M178.2 101.6l1 1.1M179.7 103.3l1.1 1.1"/>
<path d="M181.3 105l.9 1.1M182.8 106.6l1 1.1M184.3 108.3l1 1.1M185.8 110l1 1.1M187.3 111.6l1 1.1M188.8 113.3l1.1 1.1M190.4 114.9l1 1.1M191.9 116.6l1 1.1M193.4 118.3l1 1.1-1 1.1M130.7 121.3l1 1.1M132.2 123l.9 1.2M133.6 124.7l.9 1.2"/>
<path d="M135 126.5l.9 1.2M136.4 128.3l1 1.1M137.8 130l1 1.2M139.2 131.7l1 1.2M140.7 133.5l.9 1.1M142.1 135.2l.9 1.2M143.5 137l.9 1.2M144.9 138.7l1 1.2M176.2 139.3l-1 1.1M177.7 137.6l-1 1.2M179.2 136l-1 1.1M180.8 134.3l-1.1 1.1"/>
<path d="M182.2 132.7l-.9 1.1M183.8 131l-1 1.1M185.3 129.3l-1 1.1M186.8 127.7l-1 1.1M188.3 126l-1 1.1M189.9 124.4l-1.1 1.1M191.4 122.7l-1 1.1M192.9 121l-1 1.1M146.3 140.5l1 1.1M147.7 142.2l1 1.2M149.2 144l.9 1.1M150.6 145.7l1.1 1.4"/>
<path d="M170.1 146l-1 1.1M171.6 144.3l-1 1.1M173.1 142.6l-1 1.1M174.7 141l-1 1.1"/>
</g>
<g fill="#000" stroke="#000" stroke-width=".29">
<path d="M79.8 71.3l3.1 2.5-2.8-2.8zM79.8 71.3l3.1 2.5-.3 .3z"/>
<path d="M80.1 63.7l-.3 .3 3.1 2.5zM79.8 64l3.1 2.5-.3 .3z"/>
<path d="M79.8 71.3l2.8 2.8 .3-.3zM79.8 71.3l.3-.3 2.8 2.8z"/>
<path d="M79.8 64l2.8 2.8 .3-.3zM79.8 64l.3-.3 2.8 2.8z"/>
<path d="M79.8 61.2l2.8 2.8 .3-.3zM79.8 61.2l.3-.3 2.8 2.8z"/>
<path d="M90.7 71.3l3.1 2.5-2.8-2.8zM90.7 71.3l3.1 2.5-.3 .3z"/>
<path d="M90.7 71.3l2.8 2.8 .3-.3zM90.7 71.3l.3-.3 2.8 2.8z"/>
<path d="M90.7 61.2l2.8 2.8 .3-.3zM90.7 61.2l.3-.3 2.8 2.8z"/>
<path d="M96.5 64l2.8 2.8 .3-.3zM96.5 64l.3-.3 2.8 2.8z"/>
<path d="M253.3 61.2l2.9 2.8 .3-.3zM253.3 61.2l.3-.3 2.9 2.8z"/>
<path d="M4.2 85.4l2.8 2.8 .3-.3zM4.2 85.4l.3-.3 2.8 2.8z"/>
<path d="M11.1 85.1l-.3 .3 3.2 2.5zM10.8 85.4l3.2 2.5-.3 .3z"/>
<path d="M10.8 86.5l2.9 2.8 .3-.3zM10.8 86.5l.3-.3 2.9 2.8z"/>
<path d="M80.1 85.1l-.3 .3 3.1 2.5zM79.8 85.4l3.1 2.5-.3 .3z"/>
<path d="M79.8 85.4l2.8 2.8 .3-.3zM79.8 85.4l.3-.3 2.8 2.8z"/>
<path d="M253.6 85.1l-.3 .3 3.2 2.5zM253.3 85.4l3.2 2.5-.3 .3z"/>
<path d="M253.3 85.4l2.9 2.8 .3-.3zM253.3 85.4l.3-.3 2.9 2.8z"/>
<path d="M9.7 119.1l-.3 .3 3.2 2.5zM9.4 119.4l3.2 2.5-.3 .3z"/>
<path d="M4.5 120.2l-.3 .3 3.1 2.5zM4.2 120.5l3.1 2.5-.3 .3z"/>
<path d="M4.2 120.5l2.8 2.8 .3-.3zM4.2 120.5l.3-.3 2.8 2.8z"/>
<path d="M9.4 120.5l2.9 2.8 .3-.3zM9.4 120.5l.3-.3 2.9 2.8z"/>
<path d="M80.1 120.2l-.3 .3 3.1 2.5zM79.8 120.5l3.1 2.5-.3 .3z"/>
<path d="M79.8 120.5l2.8 2.8 .3-.3zM79.8 120.5l.3-.3 2.8 2.8z"/>
<path d="M80.1 155.6l-.3 .3 3.1 2.5zM79.8 155.9l3.1 2.5-.3 .3z"/>
<path d="M80.1 148.3l-.3 .3 3.1 2.5zM79.8 148.6l3.1 2.5-.3 .3z"/>
<path d="M80.1 145.5l-.3 .3 3.1 2.5zM79.8 145.8l3.1 2.5-.3 .3z"/>
<path d="M79.8 155.9l2.8 2.8 .3-.3zM79.8 155.9l.3-.3 2.8 2.8z"/>
<path d="M79.8 148.6l2.8 2.8 .3-.3zM79.8 148.6l.3-.3 2.8 2.8z"/>
<path d="M79.8 145.8l2.8 2.8 .3-.3zM79.8 145.8l.3-.3 2.8 2.8z"/>
<path d="M91 155.6l-.3 .3 3.1 2.5zM90.7 155.9l3.1 2.5-.3 .3z"/>
<path d="M90.7 145.8l3.1 2.5-2.8-2.8zM90.7 145.8l3.1 2.5-.3 .3z"/>
<path d="M90.7 145.8l2.8 2.8 .3-.3zM90.7 145.8l.3-.3 2.8 2.8z"/>
<path d="M96.5 148.6l3.1 2.5-2.8-2.8zM96.5 148.6l3.1 2.5-.3 .3z"/>
<path d="M253.6 145.5l-.3 .3 3.2 2.5zM253.3 145.8l3.2 2.5-.3 .3z"/>
<path d="M253.3 145.8l2.9 2.8 .3-.3zM253.3 145.8l.3-.3 2.9 2.8z"/>
<path d="M4.5 169.7l-.3 .3 3.1 2.5zM4.2 170l3.1 2.5-.3 .3z"/>
<path d="M80.1 169.7l-.3 .3 3.1 2.5zM79.8 170l3.1 2.5-.3 .3z"/>
<path d="M253.6 169.7l-.3 .3 3.2 2.5zM253.3 170l3.2 2.5-.3 .3z"/>
</g>
<!-- layer: 00 popis -->
<g fill="none" stroke="#000" stroke-width=".29">
<path d="M109.9 57.3v11.3M191.4 57.4h-14v5l2-2M35.4 79.6l13.9 3.5M152.6 74.5l2-2v5.1h-14.1M154.6 72.5l1.9 2M175.4 60.4l2 2M196.8 63.3l2 2M212.9 60.2h-14.1v5.1l2-2M56.6 86.6h8.5M58.9 84.6l2 2M74.9 81.6h-14v5l2-2M101.9 85.2h14.1v5.1l-2-2"/>
<path d="M111.8 90.3h8.4l-13.1 3M118 88.3l-2 2M126.4 84.4h14v5l-2-2M142.4 87.4l-2 2M167.7 85.2h14.1v5.1l-2-2M183.7 88.3l-1.9 2M198.6 81.6h14.1v5l-2-2M208.4 86.6h8.5M214.7 84.6l-2 2M231.1 81l-8.9 2.1M32.7 101l15.5 3.2M33.4 115.9l12 4.7"/>
<path d="M58.9 119.7l2 2M64.7 106.8l-12.2 14.9M74.9 116.7h-14v5l2-2M104.4 115h17.4M231 105.9h11.3M232 109.1l-10.9 8.5M56.6 121.7h8.5M282.3 126.4v60h10M282.3 136.4h10M109.9 141.9v11.3M152.6 159.2l2-2v5h-14.1M154.6 157.2l1.9 2"/>
<path d="M175.4 145.1l2 2M191.4 142h-14v5.1l2-2M196.8 147.9l2 1.9M212.9 144.9h-14.1v4.9l2-1.9M282.3 146.4h10M282.3 156.4h10M32.5 178l15.7 3.2M35.4 164.2l13.9 3.5M56.6 171.2h8.5M58.9 169.2l2 2M74.9 166.2h-14v5l2-2M101.9 169.9h14.1v5l-2-2"/>
<path d="M111.8 174.9h8.4M118 172.9l-2 2M120.2 175l-13.1 3M198.6 166.2h14.1v5l-2-2M208.4 171.2h8.5M214.7 169.2l-2 2M231.1 165.6l-8.9 2.1M282.3 166.4h10M282.3 176.4h10M212.7 256.7l28.1 5-28.1 4.9 2.5-4.9zM216.2 257.4a10.6 10.6 0 0 1 17.3-3.1 10.6 10.6 0 0 1-3.7 17.2 10.6 10.6 0 0 1-14.5-9.8"/>
<circle cx="109.9" cy="53.1" r="4.2"/>
<circle cx="31.2" cy="79.6" r="4.2"/>
<circle cx="28.6" cy="100" r="4.2"/>
<circle cx="103.3" cy="95.1" r="4.2"/>
<circle cx="235.4" cy="81" r="4.2"/>
<circle cx="28" cy="114.1" r="5.6"/>
<circle cx="68.5" cy="104.8" r="4.2"/>
<circle cx="110" cy="114.9" r="5.6"/>
<circle cx="236.7" cy="105.9" r="5.6"/>
<circle cx="109.9" cy="137.7" r="4.2"/>
<circle cx="282.3" cy="120.4" r="6"/>
<circle cx="28.4" cy="176.9" r="4.2"/>
<circle cx="31.2" cy="164.1" r="4.2"/>
<circle cx="103.3" cy="179.8" r="4.2"/>
<circle cx="235.4" cy="165.6" r="4.2"/>
<circle cx="31.5" cy="243.3" r="6"/>
<circle cx="87.6" cy="243.3" r="6"/>
<circle cx="171.2" cy="243.3" r="6"/>
<circle cx="31.5" cy="260.4" r="6"/>
<circle cx="87.6" cy="260.4" r="6"/>
</g>
<g fill="#000" stroke="#000" stroke-width=".29">
<path d="M213.4 265.2h2.4l.4 .8zM215.2 261.7l.1 .8h-.5zM215.6 264.3h10.1l-4.8 .9zM225.8 262.5h10.6l-5.7 .9zM236.4 261.7h4.4l-4.4 .8z"/>
<path d="M213.4 265.2l-.4 .8h3.2zM213 266h3.2l-3.5 .6z"/>
<path d="M214.8 262.5h.5zM214.8 262.5h.5z"/>
<path d="M214.8 262.5l.6 .9-.1-.9zM214.8 262.5l.6 .9h-1.1z"/>
<path d="M214.3 263.4l1.3 .9-.2-.9zM214.3 263.4l1.3 .9h-1.7z"/>
<path d="M215.6 264.3l.2 .9h5.1zM215.8 265.2h5.1l-4.7 .8z"/>
<path d="M213.9 264.3l1.9 .9-.2-.9zM213.9 264.3l1.9 .9h-2.4z"/>
<path d="M215.2 261.7l10.6 .8v-.8zM215.2 261.7l10.6 .8h-10.5z"/>
<path d="M225.8 262.5v.9h4.9zM225.8 263.4h4.9l-4.9 .9z"/>
<path d="M215.3 262.5l10.5 .9v-.9zM215.3 262.5l10.5 .9h-10.4z"/>
<path d="M215.4 263.4l10.4 .9v-.9zM215.4 263.4l10.4 .9h-10.2z"/>
<path d="M215.6 264.3h10.2zM215.6 264.3h10.1z"/>
<path d="M225.8 261.7l10.6 .8v-.8zM225.8 261.7l10.6 .8h-10.6z"/>
</g>
<path d="M277.2 21.8h26.1v13h-26.1zM277.2 40.8h26.1v13h-26.1zM277.2 59.8h26.1v13h-26.1zM277.2 78.8h26.1v13h-26.1z" fill="none" stroke="#000" stroke-width=".51"/>
<text font-size="15.8" x="241.9" y="257.4" transform="rotate(90 241.9 257.4)">S</text>
<g font-size="7.8">
<text x="289.7" y="264.1">124 PSI1</text>
<text x="263.7" y="285.2">Řez Typickým Podlažím</text>
<text x="394.9" y="284.6">4b</text>
</g>
<g font-size="7">
<text x="277.8" y="123.5">S1</text>
<text x="295.4" y="140.7">VINYL SYSTÉM CLICK 8 mm</text>
<text x="294.9" y="150.7">PODKLADOVÁ VRSTVA 2 mm</text>
<text x="294.9" y="160.7">BETONOVÁ MAZANINA 50 mm</text>
<text x="295.1" y="170.7">SEPARAČNÍ FÓLIE - mm</text>
<text x="294.9" y="180.7">KROČEJOVÁ IZOLACE (EPS) 40 mm</text>
<text x="295.2" y="190.7">ŽELEZOBETON 260 mm</text>
<text x="28.5" y="245.6">O</text>
<text x="40.4" y="245.3">OKNO</text>
<text x="168.7" y="245.6">D</text>
<text x="180" y="245.9">DVEŘE</text>
<text x="83.4" y="246.3">VP VNITŘNÍ PARAPET</text>
<text x="29.2" y="262.8">P</text>
<text x="40.2" y="263.6">PŘEKLAD</text>
<text x="96.8" y="263.6">VNĚJŠÍ PARAPET</text>
</g>
<g font-size="6.5">
<text x="106.9" y="55.1">S1</text>
<text x="28.2" y="81.5">P2</text>
<text x="232.3" y="83">P3</text>
<text x="25.6" y="102">O1</text>
<text x="100.2" y="97.1">P5</text>
<text x="65.1" y="107.2">VP</text>
<text x="233.3" y="105.9">D1</text>
<text x="235.8" y="110.7">P</text>
<text x="22.8" y="116.3">VNP</text>
<text x="106.7" y="115">D2</text>
<text x="109.1" y="119.8">P</text>
<text x="106.9" y="139.7">S1</text>
<text x="28.2" y="166.1">P2</text>
<text x="232.3" y="167.5">P3</text>
<text x="25.4" y="178.9">O1</text>
<text x="100.2" y="181.8">P5</text>
</g>
<text font-size="5.6" x="82" y="262.7">VNP</text>
<g font-size="4.3">
<text x="87.2" y="59.9" transform="rotate(-90 87.2 59.9)">100</text>
<text x="97.1" y="58" transform="rotate(-90 97.1 58)">360</text>
<text x="179" y="56.1">+6,020</text>
<text x="200.5" y="59">+5,920</text>
<text x="62.5" y="80.3">+5,160</text>
<text x="80.6" y="83.2" transform="rotate(-90 80.6 83.2)">500</text>
<text x="88.6" y="82.7" transform="rotate(-90 88.6 82.7)">260</text>
<text x="101" y="84">+5,030</text>
<text x="125.4" y="83.1">+5,060</text>
<text x="139.5" y="81.6">+5,660</text>
<text x="166.8" y="84">+5,030</text>
<text x="197.7" y="80.3">+5,160</text>
<text x="254.1" y="78.1" transform="rotate(-90 254.1 78.1)">860</text>
<text x="11.6" y="84.7" transform="rotate(-90 11.6 84.7)">40</text>
<text x="5" y="109.1" transform="rotate(-90 5 109.1)">1250</text>
<text x="80.6" y="109.1" transform="rotate(-90 80.6 109.1)">1250</text>
<text x="97.3" y="112.3" transform="rotate(-90 97.3 112.3)">3010</text>
<text x="10.2" y="118.7" transform="rotate(-90 10.2 118.7)">40</text>
<text x="62.5" y="115.4">+3,910</text>
<text x="91.5" y="114.6" transform="rotate(-90 91.5 114.6)">2650</text>
<text x="254.1" y="121.6" transform="rotate(-90 254.1 121.6)">2150</text>
<text x="80.6" y="138" transform="rotate(-90 80.6 138)">900</text>
<text x="179" y="140.7">+3,010</text>
<text x="200.5" y="143.5">+2,910</text>
<text x="87.9" y="144.6" transform="rotate(-90 87.9 144.6)">100</text>
<text x="5" y="151.4" transform="rotate(-90 5 151.4)">1760</text>
<text x="62.5" y="164.9">+2,150</text>
<text x="80.6" y="167.8" transform="rotate(-90 80.6 167.8)">500</text>
<text x="85.5" y="165.9" transform="rotate(-90 85.5 165.9)">260</text>
<text x="139.5" y="166.2">+2,650</text>
<text x="197.7" y="164.9">+2,150</text>
<text x="254.1" y="162.7" transform="rotate(-90 254.1 162.7)">860</text>
<text x="96.5" y="171.7" transform="rotate(-90 96.5 171.7)">360</text>
<text x="101" y="168.6">+2,020</text>
</g>
<g font-size="3.9">
<text x="289.9" y="235.2">Petr Borecký</text>
<text x="289.9" y="245">Ing. Jakub Mazura</text>
</g>
<g font-size="2.9">
<text x="258.9" y="233.2">STUDENT</text>
<text x="258.9" y="242">VYUČUJÍCÍ</text>
<text x="258.9" y="253">PŘEDMĚT</text>
<text x="363.3" y="262.7">FORMÁT</text>
<text x="388.4" y="262.7">A3</text>
<text x="363.3" y="267.7">MĚŘÍTKO</text>
<text x="388.4" y="267.7">1:50</text>
<text x="363.3" y="272.7">DATUM</text>
<text x="388.4" y="272.7">28.11. 2024</text>
<text x="258.9" y="278">OBSAH :</text>
<text x="363.3" y="277.7">Č. VÝKR.</text>
</g>
<g font-size="2.5">
<text x="305.5" y="31.6">POROTHERM 30 PROFI</text>
<text x="305.5" y="50.6">POROTHERM RM30 AKU Z</text>
<text x="305.5" y="69.6">POROTHERM 11,5 AKU</text>
<text x="305.4" y="88.6">ISOVER GRAYWALL PLUS 200 mm</text>
</g>
</svg>
